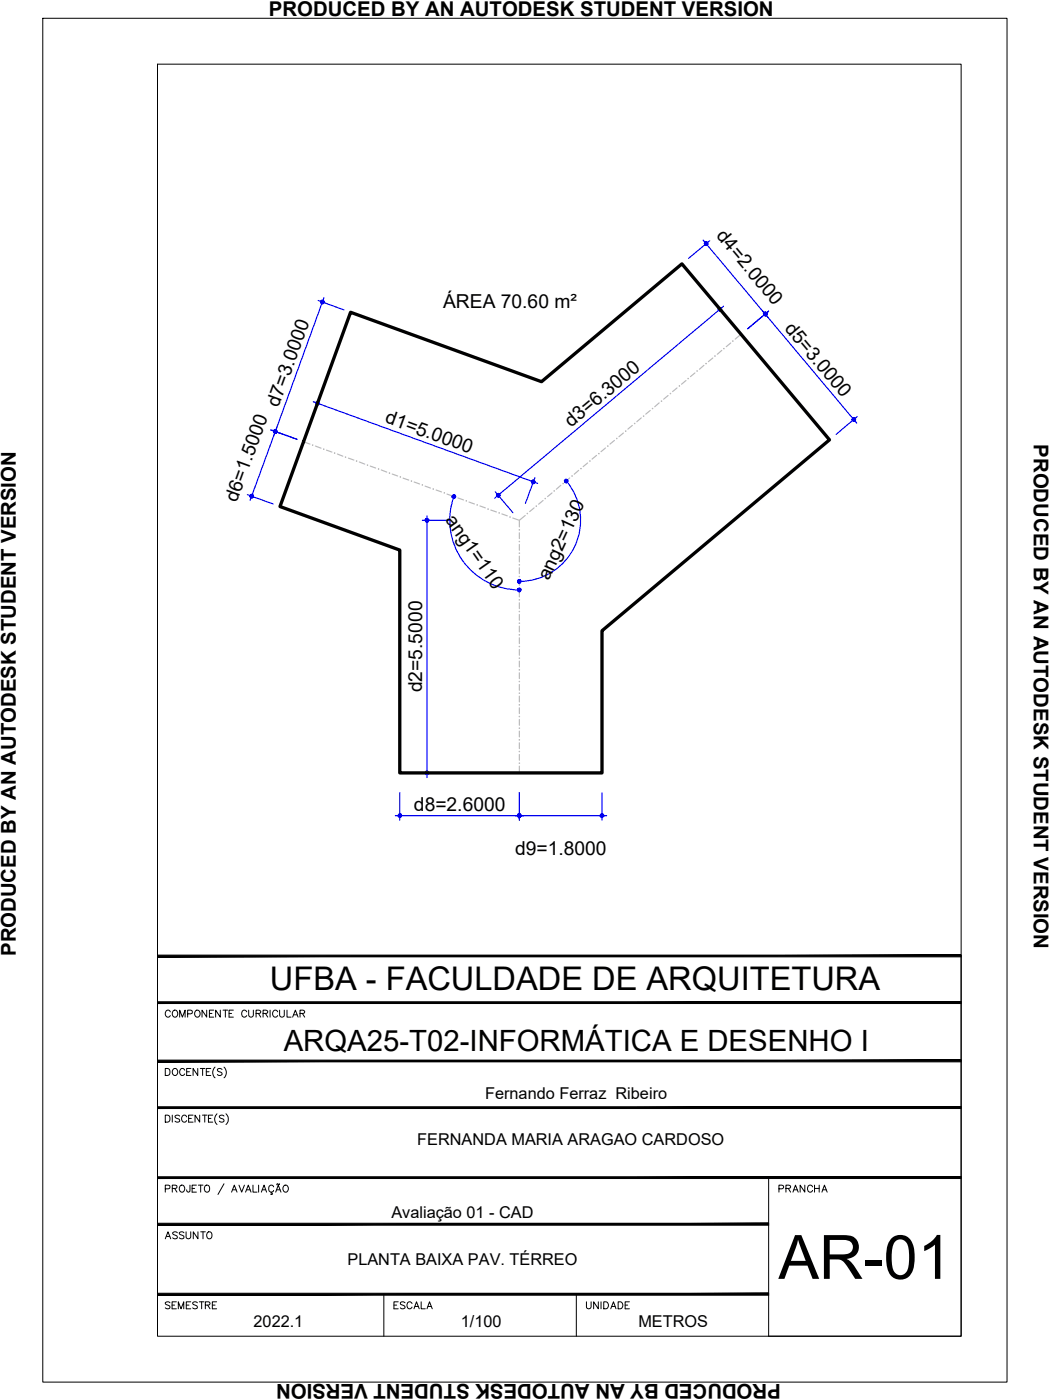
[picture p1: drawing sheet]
<svg xmlns="http://www.w3.org/2000/svg" width="229mm" height="305mm" viewBox="0 0 229 305" stroke-linecap="round" stroke-linejoin="round" font-family="sans-serif">
<!-- layer: ARQ_EIXO CINZA 04 -->
<g fill="none" stroke="#bababa" stroke-width=".25">
<path d="M153.2 79.5l-.9 .9M155.2 77.9l-1 .8M157.1 76.3l-.9 .8M159.1 74.7l-1 .8M161.3 72.8l-1.2 1M66.1 96.2l1.4 .5M68.7 97.1l1.2 .5M71.1 98l1.2 .4M73.4 98.8l1.2 .5M75.9 99.7l1.1 .5M129.9 99.1l-1 .8M131.8 97.5l-.9 .8"/>
<path d="M133.8 95.9l-1 .8M135.7 94.3l-1 .8M137.7 92.6l-1 .8M139.6 91l-1 .8M141.6 89.4l-1 .8M143.5 87.7l-1 .9M145.5 86.1l-1 .8M147.4 84.5l-1 .8M149.4 82.8l-1 .9M151.3 81.2l-1 .8M78.2 100.6l1.2 .4M80.6 101.5l1.2 .4"/>
<path d="M83 102.3l1.2 .5M85.4 103.2l1.2 .4M87.8 104.1l1.2 .4M90.2 104.9l1.2 .5M92.5 105.8l1.2 .5M95 106.7l1.1 .4M97.3 107.6l1.2 .4M99.7 108.4l1.2 .4M102.1 109.3l1.2 .4M104.5 110.2l1.2 .4M106.8 111l1.3 .5M109.3 111.9l1.1 .4"/>
<path d="M111.6 112.8l1.5 .5M113.1 116v1.3M113.1 118.5v1.3M114.3 112.2l-1.2 1.1v1.4M116.3 110.6l-1 .8M118.2 109l-.9 .8M120.2 107.3l-1 .8M122.1 105.7l-1 .8M124 104.1l-.9 .8M126 102.4l-1 .9M127.9 100.8l-.9 .8M113.1 121.1v1.2"/>
<path d="M113.1 123.6v1.3M113.1 126.2v1.2M113.1 128.7v1.3M113.1 131.2v1.3M113.1 133.8v1.2M113.1 136.3v1.3M113.1 138.9v1.2M113.1 141.4v1.3M113.1 143.9v1.3M113.1 146.5v1.2M113.1 149v1.3M113.1 151.6v1.2"/>
<path d="M113.1 154.1v1.3M113.1 156.6v1.3M113.1 159.2v1.2M113.1 161.7v1.3M113.1 164.3v1.2M113.1 166.8v1.5"/>
</g>
<g fill="#bababa" stroke="#bababa" stroke-width=".22">
<path d="M113 161.1h.2z"/>
<path d="M113 135.7h.2z"/>
<path d="M118.6 108.5h.2z"/>
<path d="M120.6 106.8l.1 .1z"/>
<path d="M122.6 105.2v.2z"/>
<path d="M126.5 101.9v.2z"/>
<path d="M128.4 100.4h.1z"/>
<path d="M130.3 98.8h.2z"/>
<path d="M132.2 97.1h.2z"/>
<path d="M134.2 95.4l.2 .1z"/>
<path d="M138.1 92.2h.2z"/>
<path d="M140.1 90.5v.2z"/>
<path d="M143.9 87.3h.2z"/>
<path d="M145.9 85.7h.1z"/>
<path d="M149.8 82.4h.1z"/>
<path d="M153.6 79.2h.2z"/>
<path d="M159.5 74.3h.1z"/>
<path d="M101.4 109.1h.2z"/>
<path d="M96.6 107.3h.2z"/>
<path d="M87.1 103.8h.1z"/>
<path d="M84.7 103h.2z"/>
<path d="M79.9 101.3h.2z"/>
<path d="M72.8 98.6h.1z"/>
<circle cx="113.1" cy="166.1" r=".07"/>
<circle cx="113.1" cy="163.6" r=".07"/>
<circle cx="113.1" cy="158.5" r=".07"/>
<circle cx="113.1" cy="156" r=".07"/>
<circle cx="113.1" cy="153.4" r=".07"/>
<circle cx="113.1" cy="150.9" r=".07"/>
<circle cx="113.1" cy="148.4" r=".07"/>
<circle cx="113.1" cy="145.8" r=".07"/>
<circle cx="113.1" cy="143.3" r=".07"/>
<circle cx="113.1" cy="140.7" r=".07"/>
<circle cx="113.1" cy="138.2" r=".07"/>
<circle cx="113.1" cy="133.1" r=".07"/>
<circle cx="113.1" cy="130.6" r=".07"/>
<circle cx="113.1" cy="128" r=".07"/>
<circle cx="113.1" cy="125.5" r=".07"/>
<circle cx="113.1" cy="123" r=".07"/>
<circle cx="113.1" cy="120.4" r=".07"/>
<circle cx="113.1" cy="117.9" r=".07"/>
<circle cx="113.1" cy="115.3" r=".07"/>
<circle cx="114.8" cy="111.8" r=".07"/>
<circle cx="116.8" cy="110.2" r=".07"/>
<circle cx="124.6" cy="103.6" r=".07"/>
<circle cx="136.2" cy="93.8" r=".07"/>
<circle cx="142.1" cy="88.9" r=".07"/>
<circle cx="147.9" cy="84" r=".07"/>
<circle cx="151.8" cy="80.8" r=".07"/>
<circle cx="155.7" cy="77.5" r=".07"/>
<circle cx="157.6" cy="75.9" r=".07"/>
<circle cx="111.1" cy="112.6" r=".07"/>
<circle cx="108.7" cy="111.7" r=".07"/>
<circle cx="106.3" cy="110.8" r=".07"/>
<circle cx="103.9" cy="109.9" r=".07"/>
<circle cx="99.1" cy="108.2" r=".07"/>
<circle cx="94.3" cy="106.5" r=".07"/>
<circle cx="92" cy="105.6" r=".07"/>
<circle cx="89.6" cy="104.7" r=".07"/>
<circle cx="82.4" cy="102.1" r=".07"/>
<circle cx="77.6" cy="100.4" r=".07"/>
<circle cx="75.2" cy="99.5" r=".07"/>
<circle cx="70.5" cy="97.8" r=".07"/>
<circle cx="68.1" cy="96.9" r=".07"/>
</g>
<!-- layer: COTA AZUL -->
<g fill="none" stroke="#00f" stroke-width=".25">
<path d="M153.1 52.3l33.4 39.8M154.5 52.4l-4.6 3.9M69.3 65.4l5.6 2.1M70.5 64.8l-16.1 44.2M156.1 66.5l3.8 4.7M157.5 66.7l-49.8 41.8M167.3 67.7l-4.5 3.9M59 93.6l5.6 2M68.2 87.5l48.9 17.7M69.5 86.9l-2.1 5.6M186.6 90.7l-4.6 3.9M53.8 107.7l5.7 2"/>
<path d="M91.9 113.3h6.1M93 112.3v57M98.8 108.1a15.2 15.2 0 0 0 14.3 20.3M107.8 107.1l3.9 4.5M116.5 104l-2.1 5.6M123.3 104.7a13.3 13.3 0 0 1 1.9 14.2 13.3 13.3 0 0 1-12.1 7.7M86.1 177.6h46M87 172.6v6M91.9 168.3h6.1M113.1 172.6v6M131.1 172.6v6"/>
</g>
<!-- layer: 0 -->
<g fill="#00f" stroke="#00f" stroke-width=".22">
<path d="M68.7 87.7v.2l.4-.1zM68.7 87.9l.4-.1-.3 .3zM68.8 88.1l.2 .1 .1-.4z"/>
<path d="M69.1 87.8l-.1 .4h.2zM69.1 87.8l.2 .3-.1 .1zM69.1 87.8l.2 .3 .2-.2z"/>
<path d="M69.1 87.8l.4 .1v-.1zM69.1 87.8l.3-.3 .1 .3zM69.3 87.5l-.2 .3 .3-.3z"/>
<path d="M69 87.4l.1 .4 .2-.3zM68.9 87.5l.1-.1 .1 .4zM68.9 87.5l-.2 .2 .4 .1z"/>
<path d="M116.1 104.9l.4 .1v-.1zM116.1 104.9l.3-.3 .1 .3zM116.2 104.6l-.1 .3 .3-.3z"/>
<path d="M116 104.5l.1 .4 .1-.3zM115.9 104.6l.1-.1 .1 .4zM115.9 104.6l-.2 .2 .4 .1z"/>
<path d="M115.7 104.8v.2l.4-.1zM115.7 105l.4-.1-.3 .3zM115.8 105.2h.2l.1-.3z"/>
<path d="M116.1 104.9l-.1 .3 .2 .1zM116.1 104.9l.2 .3-.1 .1zM116.1 104.9l.2 .3 .2-.2z"/>
<path d="M92.8 112.9l.2 .4v-.4zM92.8 112.9l.2 .4-.4-.2zM92.6 113.1v.2h.4z"/>
<path d="M92.6 113.3v.2l.4-.2zM92.6 113.5l.4-.2-.2 .3zM93 113.3l-.2 .3 .2 .1z"/>
<path d="M93 113.3v.4l.1-.1zM93 113.3l.3 .2-.2 .1zM93 113.3l.3 .2v-.2z"/>
<path d="M93 113.3h.3v-.2zM93.1 112.9l.2 .2-.3 .2zM93 112.9v.4l.1-.4z"/>
<path d="M93 168.3v.4l.1-.1zM93 168.3l.3 .1-.2 .2zM93 168.3l.3 .1v-.1z"/>
<path d="M93 168.3h.3v-.2zM93.1 167.9l.2 .2-.3 .2zM93 167.9v.4l.1-.4z"/>
<path d="M92.8 167.9l.2 .4v-.4zM92.8 167.9l.2 .4-.4-.2zM92.6 168.1v.2h.4z"/>
<path d="M92.6 168.3v.1l.4-.1zM92.6 168.4l.4-.1-.2 .3zM93 168.3l-.2 .3 .2 .1z"/>
<path d="M108.2 108l.1 .2 .2-.4zM108.5 107.8v.4h-.2zM108.5 107.8v.4l.2-.1z"/>
<path d="M108.5 107.8l.2 .3 .1-.1zM108.5 107.8l.3-.1v.3zM108.5 107.8l.3-.1v-.1z"/>
<path d="M108.6 107.4l-.1 .4 .3-.2zM108.4 107.4h.2l-.1 .4zM108.2 107.5l.3 .3-.1-.4z"/>
<path d="M108.2 107.5l-.1 .2 .4 .1zM108.1 107.7l.4 .1-.4 .1zM108.1 107.9l.1 .1 .3-.2z"/>
<path d="M156.8 67l-.1 .3 .3-.2zM156.7 67h.1l-.1 .3zM156.5 67l.2 .3v-.3z"/>
<path d="M156.5 67l-.1 .2 .3 .1zM156.4 67.2l.3 .1-.3 .1zM156.4 67.4l.1 .2 .2-.3z"/>
<path d="M156.5 67.6l.1 .1 .1-.4zM156.7 67.3l.1 .4h-.2zM156.7 67.3l.1 .4 .2-.1z"/>
<path d="M156.7 67.3l.3 .3 .1-.2zM156.7 67.3h.4v.1zM156.7 67.3h.4l-.1-.2z"/>
<path d="M153.5 52.7l-.1 .2 .4 .1zM153.4 52.9l.4 .1-.4 .1zM153.4 53.1l.1 .2 .3-.3z"/>
<path d="M153.5 53.3l.1 .1 .2-.4zM153.8 53v.4h-.2zM153.8 53v.4l.2-.1z"/>
<path d="M153.8 53l.2 .3 .1-.1zM153.8 53h.3v.2zM153.8 53h.3l-.1-.2z"/>
<path d="M153.9 52.7l-.1 .3 .2-.2zM153.7 52.7h.2l-.1 .3zM153.5 52.7l.3 .3-.1-.3z"/>
<path d="M166.6 68.4l.2 .3 .2-.2zM166.6 68.4l.4-.1v.2zM166.6 68.4l.4-.1-.1-.2z"/>
<path d="M166.7 68l-.1 .4 .3-.3zM166.5 68h.2l-.1 .4zM166.4 68.1l.2 .3-.1-.4z"/>
<path d="M166.4 68.1l-.2 .1 .4 .2zM166.2 68.2l.4 .2h-.4zM166.2 68.4l.1 .2 .3-.2z"/>
<path d="M166.3 68.6l.2 .1 .1-.3zM166.6 68.4l.1 .3h-.2zM166.6 68.4l.1 .3h.1z"/>
<path d="M166.4 68.1l-.2 .1 .4 .2zM166.2 68.2l.4 .2h-.4zM166.2 68.4l.1 .2 .3-.2z"/>
<path d="M166.3 68.6l.2 .1 .1-.3zM166.6 68.4l.1 .3h-.2zM166.6 68.4l.1 .3h.1z"/>
<path d="M166.6 68.4l.2 .3 .2-.2zM166.6 68.4l.4-.1v.2zM166.6 68.4l.4-.1-.1-.2z"/>
<path d="M166.7 68l-.1 .4 .3-.3zM166.5 68h.2l-.1 .4zM166.4 68.1l.2 .3-.1-.4z"/>
<path d="M185.9 91.4l.2 .2 .1-.1zM185.9 91.4l.4-.1-.1 .2zM185.9 91.4l.4-.1-.1-.2z"/>
<path d="M186 91l-.1 .4 .3-.3zM185.8 91h.2l-.1 .4zM185.6 91.1l.3 .3-.1-.4z"/>
<path d="M185.6 91.1l-.1 .1 .4 .2zM185.5 91.2l.4 .2h-.4zM185.5 91.4l.1 .2 .3-.2z"/>
<path d="M185.6 91.6l.2 .1 .1-.3zM185.9 91.4v.3h-.1zM185.9 91.4v.3l.2-.1z"/>
<path d="M59.9 93.6v.3l.2-.3zM59.7 93.6h.2v.3zM59.7 93.6l-.1 .2 .3 .1z"/>
<path d="M59.6 93.8v.2l.3-.1zM59.6 94l.3-.1-.3 .3zM59.6 94.2l.2 .1 .1-.4z"/>
<path d="M59.9 93.9l-.1 .4h.2zM59.9 93.9l.3 .3-.2 .1zM59.9 93.9l.3 .3 .1-.1z"/>
<path d="M59.9 93.9l.4 .2v-.2zM60.2 93.7l.1 .2h-.4zM60.1 93.6l-.2 .3 .3-.2z"/>
<path d="M54.8 108l-.1 .4h.2zM54.8 108l.2 .3-.1 .1zM54.8 108l.2 .3 .2-.1z"/>
<path d="M54.8 108l.4 .2v-.2zM54.8 108l.3-.2 .1 .2zM54.9 107.7l-.1 .3 .3-.2z"/>
<path d="M54.7 107.7l.1 .3 .1-.3zM54.6 107.7h.1l.1 .3zM54.6 107.7l-.2 .2 .4 .1z"/>
<path d="M54.4 107.9v.2l.4-.1zM54.4 108.1l.4-.1-.3 .3zM54.8 108l-.3 .3 .2 .1z"/>
<path d="M59.9 93.9l-.1 .4h.2zM59.9 93.9l.3 .3-.2 .1zM59.9 93.9l.3 .3 .1-.1z"/>
<path d="M59.9 93.9l.4 .2v-.2zM60.2 93.7l.1 .2h-.4zM60.1 93.6l-.2 .3 .3-.2z"/>
<path d="M59.9 93.6v.3l.2-.3zM59.7 93.6h.2v.3zM59.7 93.6l-.1 .2 .3 .1z"/>
<path d="M59.6 93.8v.2l.3-.1zM59.6 94l.3-.1-.3 .3zM59.6 94.2l.2 .1 .1-.4z"/>
<path d="M70.1 65.4l.1 .3 .1-.3zM69.9 65.4h.2l.1 .3zM69.9 65.4l-.1 .2 .4 .1z"/>
<path d="M69.8 65.6v.2l.4-.1zM69.8 65.8l.4-.1-.3 .3zM69.9 66l.2 .1 .1-.4z"/>
<path d="M70.2 65.7l-.1 .4h.2zM70.2 65.7l.2 .3-.1 .1zM70.2 65.7l.2 .3 .1-.1z"/>
<path d="M70.2 65.7l.3 .2 .1-.2zM70.2 65.7l.3-.2 .1 .2zM70.3 65.4l-.1 .3 .3-.2z"/>
<path d="M113.1 177.6h.4l-.1-.2zM113.2 177.2l.2 .2-.3 .2zM113.1 177.2v.4l.1-.4z"/>
<path d="M112.9 177.2l.2 .4v-.4zM112.9 177.2l.2 .4-.4-.2zM112.7 177.4v.2h.4z"/>
<path d="M112.7 177.6v.2l.4-.2zM112.7 177.8l.4-.2-.2 .3zM113.1 177.6l-.2 .3 .2 .1z"/>
<path d="M113.1 177.6v.4l.1-.1zM113.1 177.6l.3 .2-.2 .1zM113.1 177.6l.3 .2 .1-.2z"/>
<path d="M86.7 177.6v.2l.3-.2zM86.7 177.8l.3-.2-.1 .3zM87 177.6l-.1 .3 .1 .1z"/>
<path d="M87 177.6v.4l.2-.1zM87 177.6l.4 .2-.2 .1zM87 177.6l.4 .2v-.2z"/>
<path d="M87 177.6h.4v-.2zM87.2 177.2l.2 .2-.4 .2zM87 177.2v.4l.2-.4z"/>
<path d="M86.9 177.2l.1 .4v-.4zM86.9 177.2l.1 .4-.3-.2zM86.7 177.4v.2h.3z"/>
<path d="M131.1 177.6h.3v-.2zM131.2 177.2l.2 .2-.3 .2zM131.1 177.2v.4l.1-.4z"/>
<path d="M130.9 177.2l.2 .4v-.4zM130.9 177.2l.2 .4-.4-.2zM130.7 177.4v.2h.4z"/>
<path d="M130.7 177.6v.2l.4-.2zM130.7 177.8l.4-.2-.2 .3zM131.1 177.6l-.2 .3 .2 .1z"/>
<path d="M131.1 177.6v.4l.1-.1zM131.1 177.6l.3 .2-.2 .1zM131.1 177.6l.3 .2v-.2z"/>
<path d="M112.7 177.6v.2l.4-.2zM112.7 177.8l.4-.2-.2 .3zM113.1 177.6l-.2 .3 .2 .1z"/>
<path d="M113.1 177.6v.4l.1-.1zM113.1 177.6l.3 .2-.2 .1zM113.1 177.6l.3 .2 .1-.2z"/>
<path d="M113.1 177.6h.4l-.1-.2zM113.2 177.2l.2 .2-.3 .2zM113.1 177.2v.4l.1-.4z"/>
<path d="M112.9 177.2l.2 .4v-.4zM112.9 177.2l.2 .4-.4-.2zM112.7 177.4v.2h.4z"/>
<path d="M98.8 107.7v.4l.1-.4zM98.6 107.8l.2-.1v.4zM98.5 108l.3 .1-.2-.3z"/>
<path d="M98.5 108l-.1 .2 .4-.1zM98.4 108.2l.4-.1-.3 .2zM98.5 108.3l.2 .2 .1-.4z"/>
<path d="M98.8 108.1l-.1 .4h.2zM98.8 108.1l.3 .3-.2 .1zM98.8 108.1l.3 .3 .1-.2z"/>
<path d="M98.8 108.1l.4 .1v-.2zM98.8 108.1l.3-.2 .1 .1zM98.9 107.7l-.1 .4 .3-.2z"/>
<path d="M113.1 128.4h.4l-.1-.2zM113.2 128.1l.2 .1-.3 .2zM113.1 128.1v.3l.1-.3z"/>
<path d="M112.9 128.1l.2 .3v-.3zM112.9 128.1l.2 .3-.4-.2zM112.7 128.2v.2h.4z"/>
<path d="M112.7 128.4v.2l.4-.2zM112.7 128.6l.4-.2-.2 .4zM113.1 128.4l-.2 .4h.2z"/>
<path d="M113.1 128.4v.4h.1zM113.1 128.4l.3 .2-.2 .2zM113.1 128.4l.3 .2 .1-.2z"/>
<path d="M112.7 126.6v.2l.4-.2zM112.7 126.8l.4-.2-.2 .3zM113.1 126.6l-.2 .3 .2 .1z"/>
<path d="M113.1 126.6v.4l.1-.1zM113.1 126.6l.3 .2-.2 .1zM113.1 126.6l.3 .2 .1-.2z"/>
<path d="M113.1 126.6h.4l-.1-.2zM113.2 126.2l.2 .2-.3 .2zM113.1 126.2v.4l.1-.4z"/>
<path d="M112.9 126.2l.2 .4v-.4zM112.9 126.2l.2 .4-.4-.2zM112.7 126.4v.2h.4z"/>
<path d="M123 104.4l-.1 .2 .3 .1zM122.9 104.6l.3 .1-.3 .1zM122.9 104.8l.1 .2 .2-.3z"/>
<path d="M123 105l.1 .1 .1-.4zM123.2 104.7l.1 .4h-.2zM123.2 104.7l.1 .4 .2-.1z"/>
<path d="M123.2 104.7l.3 .3 .1-.1zM123.2 104.7l.4-.1v.3zM123.2 104.7l.4-.1-.1-.1z"/>
<path d="M123.4 104.4l-.2 .3 .3-.2zM123.2 104.4h.2l-.2 .3zM123 104.4l.2 .3v-.3z"/>
</g>
<path d="M76.3 68l41.6 15.1 30.6-25.7 32.1 38.4-49.5 41.5v31h-44.1v-48.5l-26-9.5z" fill="none" stroke="#000" stroke-width=".72"/>
<!-- layer: MRG_EXTERNA -->
<path d="M9.3 4h209.9v296.9h-209.9z" fill="none" stroke="#000" stroke-width=".22"/>
<!-- layer: MRG_INTERNA -->
<path d="M34.3 14h175v276.9h-175z" fill="none" stroke="#000" stroke-width=".22"/>
<!-- layer: SIMB_01 -->
<g fill="#000" stroke="#000" stroke-width=".22">
<path d="M34.3 218.1v.4l175-.4zM34.3 218.5l175-.4v.4z"/>
<path d="M34.3 207.9v.4l175-.4zM34.3 208.3l175-.4v.4z"/>
<path d="M34.3 230.8v.4l175-.4zM34.3 231.2l175-.4v.4z"/>
<path d="M34.3 256.2v.4l175-.4zM34.3 256.6l175-.4v.4z"/>
<path d="M34.3 241v.3l175-.3zM34.3 241.3l175-.3v.3z"/>
<path d="M34.3 266.3v.4l133-.4zM34.3 266.7l133-.4v.4z"/>
<path d="M34.3 282h133v-.4zM34.3 281.6h133l-133 .4z"/>
</g>
<g fill="none" stroke="#000" stroke-width=".22">
<path d="M45 219.9v1.5l-1-1.5v1.5M46.5 219.9h-.9v1.5h.9M48 219.9v1.5l-1.1-1.5v1.5M48.6 219.9h1M49.1 219.9v1.5M50.8 219.9h-.9v1.5h.9M54.1 219.9v1.1l.5 .4h.3l.3-.4v-1.1M58.8 219.9v1.5M60.9 219.9v1.1l.4 .4 .5-.2 .1-1.3M62.5 219.9v1.5h.9M209.3 208.1v82.8h-42v-34.5M36 232.6h.5a.82 .82 0 0 1 .5 .8 .82 .82 0 0 1-.5 .7h-.5z"/>
<path d="M37.1 220.3a.56 .56 0 0 0-.7-.4 .56 .56 0 0 0-.4 .6 .63 .63 0 0 0 .2 .8 .63 .63 0 0 0 .9-.2M37.7 220.1a.72 .72 0 0 1 1 .2 .72 .72 0 0 1-.3 1.1 .72 .72 0 0 1-.9-.4 .72 .72 0 0 1 .2-.9zM37.7 232.8a.72 .72 0 0 1 1 .2 .72 .72 0 0 1-.3 1.1 .72 .72 0 0 1-.9-.4 .72 .72 0 0 1 .2-.9zM39.1 221.4v-1.5l.6 1.5 .6-1.5v1.5M40.2 233a.56 .56 0 0 0-.6-.4 .56 .56 0 0 0-.5 .6 .63 .63 0 0 0 .3 .8 .63 .63 0 0 0 .8-.2M40.6 233.3h.6M40.9 220.7l.9-.1v-.5l-.3-.2h-.6v1.5M41.6 232.6h-1v1.5h1M42.7 220a.71 .71 0 0 1 .9 .7 .71 .71 0 0 1-.9 .7l-.3-.5v-.4zM43.1 232.6v1.5l-1.1-1.5v1.5M43.6 232.6h1M44.1 232.6v1.5"/>
<path d="M44.9 233.3h.6M45.6 220.6h.5M45.9 232.6h-1v1.5h1M46.8 232.3a1.57 1.57 0 0 0 0 2.4M48.3 232.8l-.3-.2-.7 .2 .2 .4 .5 .2 .3 .3v.2l-.3 .2-.7-.2M48.8 232.3a1.57 1.57 0 0 1 0 2.4M49.9 220.6h.5M53.7 220.3a.56 .56 0 0 0-.6-.4 .56 .56 0 0 0-.5 .6 .63 .63 0 0 0 .3 .8 .63 .63 0 0 0 .8-.2M55.8 220.6h.8l.2-.4-.4-.3h-.6v1.5M56.3 220.6l.5 .8M57.3 220.6h.8l.2-.4-.4-.3h-.6v1.5M57.8 220.6l.5 .8"/>
<path d="M60.5 220.3a.56 .56 0 0 0-.7-.4 .56 .56 0 0 0-.4 .6 .63 .63 0 0 0 .2 .8 .63 .63 0 0 0 .9-.2M63.7 221.4l.6-1.5 .6 1.5M63.9 220.9h.7M65.3 220.6h.9l.1-.4-.3-.3h-.7v1.5M65.8 220.6l.5 .8M36 242.8h.5a.82 .82 0 0 1 .5 .7 .82 .82 0 0 1-.5 .8h-.5zM36 258.8l.9-.1 .1-.6-1-.1v1.5M37.5 258.7l1-.1v-.5l-1-.1v1.5M37.5 242.8v1.5M38 258.7l.5 .8M39.1 243l-.3-.2-.7 .2 .2 .4 .7 .3 .1 .2v.2l-.3 .2-.7-.2M39.2 258.2a.72 .72 0 0 1 1 .2 .72 .72 0 0 1-.3 1.1 .72 .72 0 0 1-.9-.4 .72 .72 0 0 1 .2-.9z"/>
<path d="M40.6 243.2a.56 .56 0 0 0-.6-.4 .56 .56 0 0 0-.5 .6 .63 .63 0 0 0 .3 .8 .63 .63 0 0 0 .8-.2M41.1 243.5h.6M41.4 258l-.1 1.4-.4 .1-.2-.1-.1-.4M41.8 258.7h.6M42 242.8h-.9v1.5h.9M42.8 258h-1v1.5h1M43.2 258h1M43.5 242.8v1.5l-1-1.5v1.5M43.7 258v1.5M44.1 242.8h1M44.6 242.8v1.5M44.6 258.2a.63 .63 0 0 1 .8-.1 .63 .63 0 0 1 .2 .9 .57 .57 0 0 1-.5 .6 .57 .57 0 0 1-.6-.6z"/>
<path d="M45.4 243.5h.5M46.3 242.8h-.9v1.5h.9M47.2 242.5a1.57 1.57 0 0 0 0 2.3M48.8 243l-.4-.2-.6 .2 .1 .4 .7 .3 .2 .2v.2l-.4 .2-.6-.2M48.8 257.7l-1.3 2.4M49.2 242.5a1.57 1.57 0 0 1 0 2.3M50.4 259.5l.6-1.5 .6 1.5M50.7 259h.7M52 258l.6 1.5 .6-1.5M53.5 259.5l.6-1.5 .6 1.5M53.7 259h.7M55.1 258v1.5h.9"/>
<path d="M56.3 258v1.5M56.9 259.5l.6-1.5 .5 1.5M57.1 259h.7M59.1 259.5v.3l.2 .2h-.4M59.6 258.4a.6 .6 0 0 0-.9-.3 .6 .6 0 0 0-.2 .9 .54 .54 0 0 0 .4 .5 .54 .54 0 0 0 .7-.3M60 259.5l.6-1.5 .6 1.5M60.2 259h.8M60.3 257.8l-.1 .1M60.3 257.8h.2M60.5 257.8l.1 .1M60.6 257.9h.2M60.9 257.7l-.1 .2"/>
<path d="M61.8 258.2a.72 .72 0 0 1 1 .2 .72 .72 0 0 1-.3 1.1 .72 .72 0 0 1-.9-.4 .72 .72 0 0 1 .2-.9zM83.6 281.8v9.1M125.5 281.8v9.1"/>
</g>
<text font-size="13.3" x="169.5" y="278.4">AR-01</text>
<text font-size="7.1" x="58.8" y="215.6">UFBA - FACULDADE DE ARQUITETURA</text>
<text font-size="6.4" x="61.8" y="228.9">ARQA25-T02-INFORMÁTICA E DESENHO I</text>
<g font-size="4.4">
<text x="58.5" y="3.6">PRODUCED BY AN AUTODESK STUDENT VERSION</text>
<text x="225.1" y="96.7" transform="rotate(90 225.1 96.7)">PRODUCED BY AN AUTODESK STUDENT VERSION</text>
<text x="3.5" y="208.2" transform="rotate(-90 3.5 208.2)">PRODUCED BY AN AUTODESK STUDENT VERSION</text>
<text x="168.3" y="260.7">PRANCHA</text>
<text x="34.9" y="270.9">ASSUNTO</text>
<text x="34.9" y="286.1">SEMESTRE</text>
<text x="84.7" y="286.1">ESCALA</text>
<text x="126.3" y="286.1">UNIDADE</text>
<text x="170" y="301.3" transform="rotate(-180 170 301.3)">PRODUCED BY AN AUTODESK STUDENT VERSION</text>
</g>
<g font-size="4.2">
<text x="155.7" y="51.4" transform="rotate(50 155.7 51.4)">d4=2.0000</text>
<text x="96.5" y="67">ÁREA 70.60 m²</text>
<text x="170.6" y="71.5" transform="rotate(50 170.6 71.5)">d5=3.0000</text>
<text x="60.7" y="88.8" transform="rotate(-70 60.7 88.8)">d7=3.0000</text>
<text x="83.7" y="91.9" transform="rotate(20 83.7 91.9)">d1=5.0000</text>
<text x="124.3" y="93.1" transform="rotate(-40 124.3 93.1)">d3=6.3000</text>
<text x="51.6" y="109.4" transform="rotate(-70 51.6 109.4)">d6=1.5000</text>
<text x="96.8" y="113.2" transform="rotate(55 96.8 113.2)">ang1=110</text>
<text x="119.5" y="126.6" transform="rotate(-65 119.5 126.6)">ang2=130</text>
<text x="91.9" y="150.7" transform="rotate(-90 91.9 150.7)">d2=5.5000</text>
<text x="90.1" y="176.5">d8=2.6000</text>
<text x="112.1" y="186.1">d9=1.8000</text>
</g>
<g font-size="3.5">
<text x="105.6" y="239.3">Fernando Ferraz Ribeiro</text>
<text x="90.8" y="249.3">FERNANDA MARIA ARAGAO CARDOSO</text>
<text x="85.2" y="265.2">Avaliação 01 - CAD</text>
<text x="75.6" y="275.4">PLANTA BAIXA PAV. TÉRREO</text>
<text x="55.2" y="289">2022.1</text>
<text x="100.3" y="289">1/100</text>
<text x="139" y="289">METROS</text>
</g>
</svg>
